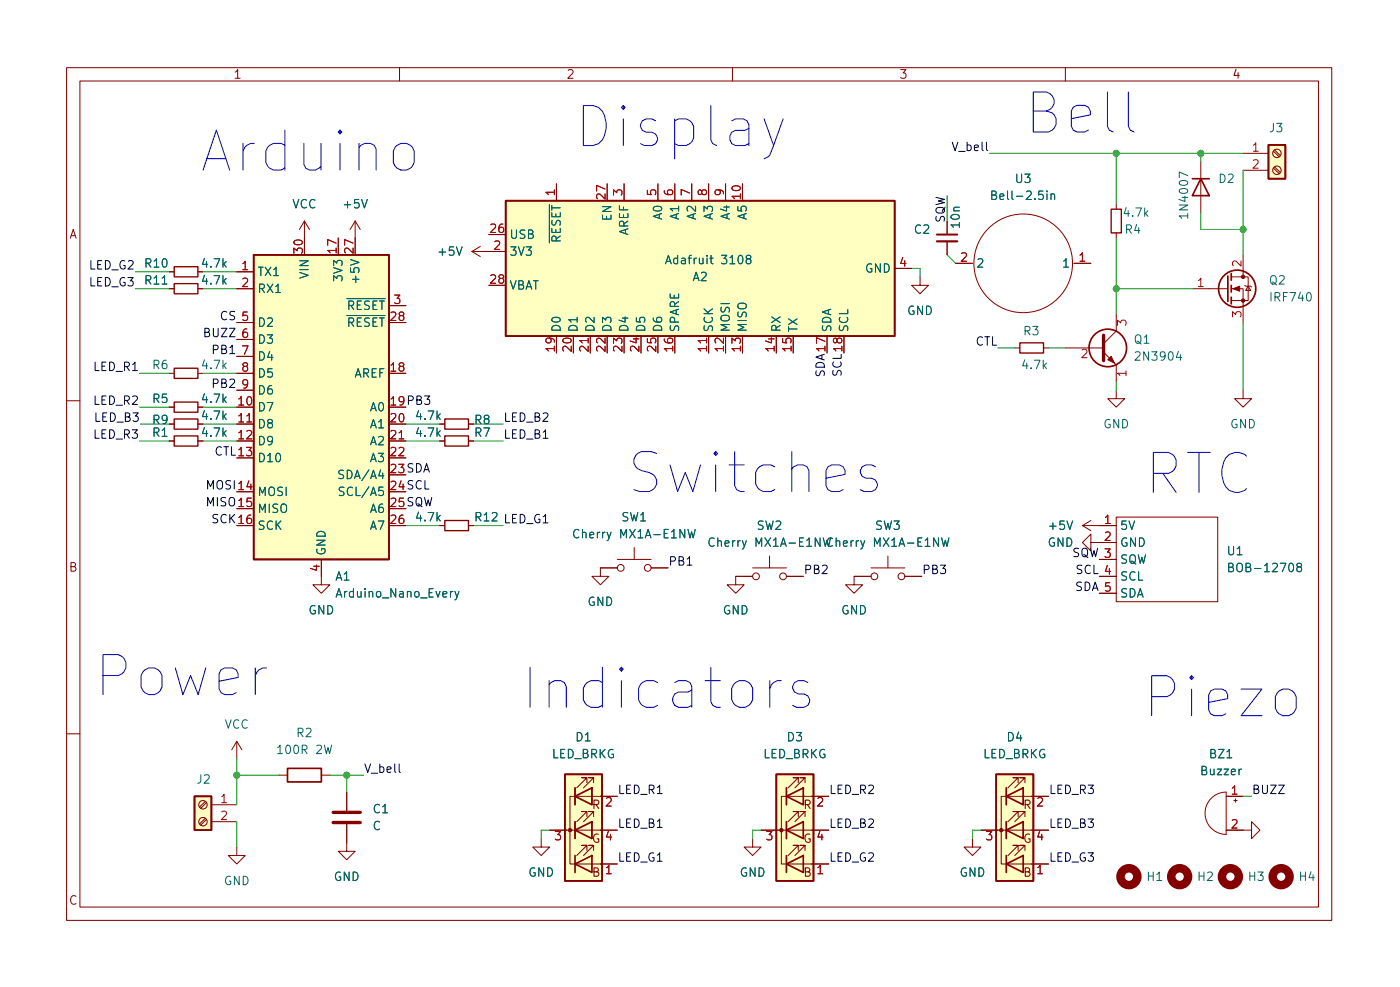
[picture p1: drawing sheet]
<svg xmlns="http://www.w3.org/2000/svg" width="210mm" height="148mm" viewBox="0 0 210 148" stroke-linecap="round" stroke-linejoin="round" font-family="sans-serif">
<g fill="none" stroke="#840000" stroke-width=".15">
<path d="M10 10.2h190v128h-190zM12 12.2h186v124h-186zM60 10.2v2M110 10.2v2M160 10.2v2M45.7 33.2l-.7 1.3M45.7 33.2v5.1M45.7 33.2l.8 1.3M50.8 35.7v2.6M53.3 33.2l-.7 1.3M53.3 33.2v5.1M53.3 33.2l.8 1.3"/>
<path d="M70.9 37.8l1.2 .7M70.9 37.8h5M72.1 37l-1.2 .8M73.4 35.2h2.5M83.6 27.6v2.5M91.2 27.6v2.5M93.7 27.6v2.5M98.8 27.6v2.5M101.3 27.6v2.5M103.9 27.6v2.5M106.4 27.6v2.5M109 27.6v2.5"/>
<path d="M111.5 27.6v2.5M142.2 33.2v2M142.2 36.2v2.1M143.5 39.5h2.5M161.3 39.5h2.5M167.6 30.6v.8M167.6 35v.7M180.3 24.3v7.6M186.7 38.3v3.3M186.7 23h3.8M186.7 25.6h3.8M191.2 25.2l.9 .9"/>
<path d="M191.2 22.7l.9 .8M191.4 25.1l.9 .8M191.4 22.5l.9 .9M25.4 40.8h.8M25.4 56h.8M25.4 43.3h.8M35.6 40.8h2.5M35.6 56h2.5M35.6 43.3h2.5M35.6 48.4h2.5M35.6 51h2.5M35.6 53.5h2.5"/>
<path d="M35.6 58.6h2.5M58.4 56h2.6M58.4 48.4h2.6M58.4 45.9h2.6M73.4 42.8h2.5M83.6 50.5v2.5M86.1 50.5v2.5M88.6 50.5v2.5M91.2 50.5v2.5M93.7 50.5v2.5M96.3 50.5v2.5M98.8 50.5v2.5"/>
<path d="M101.3 50.5v2.5M106.4 50.5v2.5M109 50.5v2.5M111.5 50.5v2.5M116.6 50.5v2.5M119.1 50.5v2.5M124.2 50.5v2.5M126.7 50.5v2.5M134.4 40.3h2.5M138.2 41.6v1.2h1.2l-1.2 1.3-1.3-1.3h1.3M152.4 52.2h.8M156.7 52.2h.8"/>
<path d="M160 52.2h5.7M165.7 52.9l1.9 1.9v2.5M167.6 58.6v1.3h1.3l-1.3 1.2-1.2-1.2h1.2M167.6 47.2v2.5l-1.9 1.9M179.1 43.3h5.3M184.9 43.3h1.8v5.1M184.9 41.6h2.6v3.5h-2.6M186.7 58.6v1.3h1.3l-1.3 1.2-1.3-1.2h1.3M186.9 42.8l.2 .2h.7l.2 .1M187.5 43l.3 .6h-.7zM10 60.2h2M25.4 63.7h.8"/>
<path d="M25.4 66.2h.8M25.4 61.1h.8M35.6 63.7h2.5M35.6 66.2h2.5M35.6 78.9h2.5M35.6 61.1h2.5M35.6 68.7h2.5M35.6 73.8h2.5M35.6 76.4h2.5M58.4 63.7h2.6M58.4 66.2h2.6M58.4 78.9h2.6"/>
<path d="M58.4 68.7h2.6M66 63.7h.8M66 66.2h.8M66 78.9h.8M70.4 63.7h.7M70.4 66.2h.7M70.4 78.9h.7M162.6 78.9h5M162.6 78.9l1.2 .8M163.8 78.1l-1.2 .8M167.6 77.6h15.3v12.7h-15.3zM48.3 84v3.8h1.2l-1.2 1.3-1.3-1.3h1.3"/>
<path d="M92.7 85.3h-2.5v1.2h1.2l-1.2 1.3-1.3-1.3h1.3M92.7 84h5.1M95.2 82.2v1.8M97.8 85.3h2.5M113 86.5h-2.5v1.3h1.3l-1.3 1.3-1.3-1.3h1.3M113 85.3h5.1M115.6 83.5v1.8M118.1 86.5h2.5M130.8 86.5h-2.5v1.3h1.2l-1.2 1.3-1.3-1.3h1.3M130.8 85.3h5.1M133.3 83.5v1.8M135.9 86.5h2.5"/>
<path d="M163.8 81.4v1.3l-1.2-1.3 1.2-1.2v1.2h3.8M165.1 84h2.5M165.1 86.5h2.5M165.1 89.1h2.5M10 110.2h2M35.6 111.3l-.8 1.3M35.6 111.3v2.5M35.6 111.3l.7 1.3M41.9 116.4h1.3M48.3 116.4h1.2M52.1 118.9v2.8M86.4 118.3v2.5"/>
<path d="M88.1 117.5v-.8h-.7h.7l-1.5 1.6M88.9 118.3v2.5zM88.9 118.3h.1M89.2 117.5v-.8h-.8h.8l-1.6 1.6M92.7 119.5h-7.1v10.2h1M118.1 118.3v2.5M119.9 117.5v-.8h-.8h.8l-1.5 1.6M120.6 118.3v2.5zM120.6 118.3h.1M120.9 117.5v-.8h-.8h.8l-1.5 1.6M124.5 119.5h-7.2v10.2h1.1M151.1 118.3v2.5"/>
<path d="M152.9 117.5v-.8h-.8h.8l-1.5 1.6M153.7 118.3v2.5zM153.7 118.3h.1M153.9 117.5v-.8h-.7h.7l-1.5 1.6M157.5 119.5h-7.1v10.2h1M181.9 119.8a3.2 3.2 0 0 1 2.2-.9v6.4a3.2 3.2 0 0 1-2.9-2 3.2 3.2 0 0 1 .7-3.5zM184.1 119.5h2.6M185.5 119.9v.5M30.8 122.8l-.8 .9M30.8 120.3l-.8 .8M31 123l-.9 .9M31 120.5l-.9 .8"/>
<path d="M31.7 120.8h3.9M31.7 123.4h3.9M35.6 127.2v1.2h1.2l-1.2 1.3-1.3-1.3h1.3M52.1 123.7v4.1h1.2l-1.2 1.3-1.3-1.3h1.3M81.3 125.9v1.3h1.2l-1.2 1.2-1.3-1.2h1.3M82.5 124.6h10.2M86.4 123.4v2.5M86.4 129.7h6.3M88.1 127.7v-.8h-.7h.7l-1.5 1.5M88.1 122.6v-.8h-.7h.7l-1.5 1.6M88.9 123.4v2.5zM88.9 123.4h.1"/>
<path d="M89.2 127.7v-.8h-.8h.8l-1.6 1.5M89.2 122.6v-.8h-.8h.8l-1.6 1.6M113 125.9v1.3h1.3l-1.3 1.2-1.2-1.2h1.2M114.3 124.6h10.2M118.1 123.4v2.5M118.1 129.7h6.4M119.9 127.7v-.8h-.8h.8l-1.5 1.5M119.9 122.6v-.8h-.8h.8l-1.5 1.6M120.6 123.4v2.5zM120.6 123.4h.1M120.9 127.7v-.8h-.8h.8l-1.5 1.5M120.9 122.6v-.8h-.8h.8l-1.5 1.6"/>
<path d="M146 125.9v1.3h1.3l-1.3 1.2-1.2-1.2h1.2M147.3 124.6h10.2M151.1 123.4v2.5M151.1 129.7h6.4M152.9 127.7v-.8h-.8h.8l-1.5 1.5M152.9 122.6v-.8h-.8h.8l-1.5 1.6M153.7 123.4v2.5zM153.7 123.4h.1M153.9 127.7v-.8h-.7h.7l-1.5 1.5M153.9 122.6v-.8h-.7h.7l-1.5 1.6M184.1 124.6h3.9v-1.2l1.2 1.2-1.2 1.3v-1.3M185.3 120.2h.5"/>
<circle cx="153.7" cy="39.5" r="7.4"/>
<circle cx="191.8" cy="23" r=".63"/>
<circle cx="191.8" cy="25.6" r=".63"/>
<circle cx="93.2" cy="85.3" r=".51"/>
<circle cx="97.3" cy="85.3" r=".51"/>
<circle cx="113.5" cy="86.5" r=".51"/>
<circle cx="117.6" cy="86.5" r=".51"/>
<circle cx="131.3" cy="86.5" r=".51"/>
<circle cx="135.4" cy="86.5" r=".51"/>
<circle cx="30.5" cy="120.8" r=".63"/>
<circle cx="30.5" cy="123.4" r=".63"/>
</g>
<g fill="none" stroke="#006464" stroke-width=".15">
<path d="M52.6 39l1.3 .4-1.3 .4M54.3 29.9l.4 1.3 .5-1.3M68.5 37.1l.5 1.2 .4-1.2M82.5 30.7v5.8M106.6 38.8h.5M106.8 38.3v1.1l.3 .2M112.3 38.9l-.2-.3v-.2l.2-.1 .4 .1 .1 .2-.1 .2-.5 .1-.1 .2v.3l.2 .2 .4-.1 .1-.1-.1-.4-.2-.1M156.6 28.7h-.6v.6l.1-.1h.5l.1 .2-.1 .4-.1 .1-.5-.1M157.2 28.7v.1M157.2 29.1v.8M157.8 29.2l.2-.1 .3 .1 .1 .7M157.8 29.1v.8"/>
<path d="M178.4 26.4l-1.3-.6v.9M24.4 42.6h.7M52.1 44.8h5.7M177 52.7l-.3 1h.8M177.3 53.2v.9M196.4 44l.1-.1a.69 .69 0 0 1 .5 .5 .69 .69 0 0 1-.3 .7l-.1 .1a.69 .69 0 0 1-.5-.5 .69 .69 0 0 1 .3-.7zM57.2 70.5l-.3 .9h.8M57.5 71v.9M57.5 73.1h-.6v.6l.1-.1 .5 .1 .1 .2-.1 .4-.1 .1-.5-.1M91.8 79.9l-.5 1.1-.1 .2M103.3 79.5l.3 1.2 .3-.9 .2 .9 .3-1.2M160.2 78.2l.5 1.3 .4-1.3"/>
<path d="M68 88.8h-.2l-.1 .2M68.3 88.8l.3 .8M68.9 88.8l-.4 1.1-.2 .2M112.1 81.2l-.4 1.1-.2 .1M129.9 81.2l-.5 1.1-.1 .1M141.4 80.7l.3 1.3 .3-.9 .2 .9 .3-1.3M193.7 84.6h.1a.69 .69 0 0 1 .5 .5 .69 .69 0 0 1-.2 .7h-.1a.69 .69 0 0 1-.5-.5 .69 .69 0 0 1 .2-.7zM195 85.1l-.2-.2v-.2l.2-.1h.4l.1 .2-.1 .2-.5 .2-.1 .1v.3l.2 .2h.2l.3-.2v-.3l-.3-.2M184.3 113.8h.7M186.4 115.5h-.2l-.1 .2"/>
</g>
<path d="M166.9 31.4h1.5v3.6h-1.5zM26.2 40h3.5v1.6h-3.5zM26.2 42.6h3.5v1.5h-3.5zM26.2 55.3h3.5v1.5h-3.5zM153.2 51.5h3.5v1.5h-3.5zM26.2 65.4h3.5v1.6h-3.5zM26.2 60.4h3.5v1.5h-3.5zM26.2 62.9h3.5v1.5h-3.5zM66.8 62.9h3.6v1.5h-3.6zM66.8 65.4h3.6v1.6h-3.6zM66.8 78.1h3.6v1.6h-3.6z" fill="none" stroke="#840000" stroke-width=".2"/>
<g fill="#ffffc2" stroke="#ffffc2" stroke-width=".15">
<path d="M75.9 30.1h58.5v20.4h-58.5z"/>
<path d="M38.1 38.3h20.3v45.7h-20.3z"/>
<path d="M116.6 116.2h5.6v16h-5.6z"/>
<path d="M29.2 119.5h2.5v5.1h-2.5z"/>
<path d="M84.8 116.2h5.6v16h-5.6z"/>
<path d="M190.5 21.8h2.5v5h-2.5z"/>
<path d="M149.6 116.2h5.6v16h-5.6z"/>
</g>
<g fill="none" stroke="#840000" stroke-width=".25">
<path d="M38.1 38.3h20.3v45.7h-20.3zM75.9 30.1h58.5v20.4h-58.5zM179.1 26.8h2.5M180.3 26.8l1.3 2.6h-2.5zM190.5 21.8h2.5v5h-2.5zM184.4 41.4v3.8M184.9 41.1v1M184.9 42.8v1M184.9 44.6v1M29.2 119.5h2.5v5.1h-2.5zM43.2 115.3h5.1v2.1h-5.1zM84.8 116.2h5.6v16h-5.6z"/>
<path d="M86.4 119.5l2.5-1.2v2.5zM86.4 118.3v2.5M116.6 116.2h5.6v16h-5.6zM118.1 119.5l2.5-1.2v2.5zM118.1 118.3v2.5M149.6 116.2h5.6v16h-5.6zM151.1 119.5l2.6-1.2v2.5zM151.1 118.3v2.5M86.4 129.7l2.5-1.3v2.6zM86.4 124.6l2.5-1.2v2.5zM86.4 123.4v2.5M86.4 128.4v2.6"/>
<path d="M118.1 129.7l2.5-1.3v2.6zM118.1 124.6l2.5-1.2v2.5zM118.1 123.4v2.5M118.1 128.4v2.6M151.1 129.7l2.6-1.3v2.6zM151.1 124.6l2.6-1.2v2.5zM151.1 123.4v2.5M151.1 128.4v2.6"/>
<circle cx="166.4" cy="52.2" r="2.82"/>
<circle cx="185.8" cy="43.3" r="2.79"/>
</g>
<g fill="none" stroke="#a90000" stroke-width=".15">
<path d="M88.3 50.8v.7M106.1 50.8v.7M162.5 52.5l.5-.1 .2 .1v.3l-.7 .9h.7M167.8 48.8v-.7l.5 .4 .1-.4h.6l.1 .2v.4l-.1 .1M169.1 56h-1.3l.4 .4M37.1 63.3h.7M59.9 65.9h.8M91.1 119.9l.5-.2 .1 .2 .1 .2-.8 .9h.8M122.8 119.9l.5-.2 .2 .2 .1 .2-.8 .9h.8M155.8 119.9l.5-.2 .2 .2 .1 .2-.8 .9h.8M83.4 124.8h.8l-.4 .5 .3 .1v.6l-.2 .1h-.3l-.2-.1M91.1 130.3l.3-.4v1.3"/>
<path d="M91.4 124.8l-.3 .9h.8M115.1 124.8h.8l-.4 .5 .4 .1v.6l-.2 .1h-.4l-.2-.1M122.8 130.3l.4-.4v1.3M123.1 124.8l-.3 .9h.8M148.2 124.8h.8l-.5 .5 .4 .1v.6l-.2 .1h-.4l-.1-.1M155.8 130.3l.4-.4v1.3M156.1 124.8l-.3 .9h.8"/>
</g>
<g fill="#840000" stroke="#840000" stroke-width=".15">
<path d="M185.2 43.3l1-.3v.7z"/>
<path d="M166.4 54l.5-.5 .5 1z"/>
<circle cx="117.3" cy="124.6" r=".25"/>
<circle cx="85.6" cy="124.6" r=".25"/>
<circle cx="186.7" cy="45.1" r=".25"/>
<circle cx="186.7" cy="41.6" r=".25"/>
<circle cx="150.4" cy="124.6" r=".25"/>
</g>
<path d="M165.7 50.3v3.8M50 123.5h4.1M50 122h4.1" fill="none" stroke="#840000" stroke-width=".51"/>
<g fill="none" stroke="#840000" stroke-width="1.3">
<circle cx="169.5" cy="131.6" r="1.27"/>
<circle cx="177.2" cy="131.6" r="1.27"/>
<circle cx="184.8" cy="131.6" r="1.27"/>
<circle cx="192.4" cy="131.6" r="1.27"/>
</g>
<path d="M140.7 36.2h3.1" fill="none" stroke="#840000" stroke-width=".33"/>
<path d="M140.7 35.2h3.1" fill="none" stroke="#840000" stroke-width=".3"/>
<path d="M148.2 21.3v1.1l.1 .2M31.2 73.4v-1.3l.4 .9 .4-.9v1.3M32.6 72.3a.43 .43 0 0 1 .5-.2 .43 .43 0 0 1 .3 .5v.4a.42 .42 0 0 1-.4 .4 .42 .42 0 0 1-.4-.4zM34.6 72.2l-.4-.1-.2 .2v.3l.5 .3 .1 .3-.2 .2h-.5M59.9 114.7v1.1l.2 .2" fill="none" stroke="#0f0f0f" stroke-width=".15"/>
<path d="M117.6 17.8l-2 5.5-.3 .3-.5 .2M169.5 13.8v5.2l.2 .5 .6 .3M59.3 22.1a1.63 1.63 0 0 1 1.7-.6 1.63 1.63 0 0 1 1.2 1.2v1.7a1.63 1.63 0 0 1-1.6 1.2 1.63 1.63 0 0 1-1.5-1.2v-1.7zM131.5 70.1l-.6-.3h-.8l-.6 .3-.3 .5v.3l.3 .6 .6 .3h.8l.6 .3 .3 .5v.3l-.3 .6-.6 .3h-1.1l-.6-.3M117.3 102.2a1.53 1.53 0 0 0-1.7 1.1M121.3 102.5l-.5-.3h-.9l-.6 .3-.3 .5v.3l.3 .6 .6 .3h.9l.5 .3 .3 .5v.3l-.3 .6-.5 .3h-1.2l-.6-.3" fill="none" stroke="#0000c2" stroke-width=".15"/>
<g fill="none" stroke="#009600" stroke-width=".15">
<path d="M142.2 38.3l1.3 1.2M142.2 29.4v3.8M148.6 23h38.1M167.6 23v7.6M167.6 35.7v11.5M180.3 31.9v2.6h6.4M180.3 23v1.3M186.7 25.6v12.7M20.3 40.8h5.1M20.3 43.3h5.1M21 56h4.4M30.5 56h5.1"/>
<path d="M30.5 40.8h5.1M30.5 43.3h5.1M136.9 40.3h1.3v1.3M149.9 52.2h2.5M157.5 52.2h2.5M167.6 57.3v1.3M167.6 43.3h11.5M186.7 48.4v10.2M21 66.2h4.4M21 61.1h4.4M21.1 63.7h4.3M30.5 66.2h5.1"/>
<path d="M30.5 61.1h5.1M30.5 63.7h5.1M61 66.2h5M61 78.9h5M61 63.7h5M71.1 66.2h4.5M71.1 78.9h4.5M71.1 63.7h4.5M35.6 116.4h6.3M35.6 113.8v7M49.5 116.4h5.1M52.1 116.4v2.5"/>
<path d="M186.7 119.5h1.3M35.6 123.4v3.8M82.5 124.6h-1.2v1.3M114.3 124.6h-1.3v1.3M147.3 124.6h-1.3v1.3"/>
</g>
<g fill="#009600" stroke="#009600" stroke-width=".15">
<circle cx="167.6" cy="43.3" r=".46"/>
<circle cx="35.6" cy="116.4" r=".46"/>
<circle cx="186.7" cy="34.5" r=".46"/>
<circle cx="167.6" cy="23" r=".46"/>
<circle cx="180.3" cy="23" r=".46"/>
<circle cx="52.1" cy="116.4" r=".46"/>
</g>
<g font-size="8.4" fill="#0000c2">
<text x="86.1" y="22.1">Display</text>
<text x="153.7" y="20.1">Bell</text>
<text x="29.8" y="25.8">Arduino</text>
<text x="94" y="74.1">Switches</text>
<text x="171.7" y="74.2">RTC</text>
<text x="14" y="104.6">Power</text>
<text x="78.1" y="106.5">Indicators</text>
<text x="171.4" y="107.7">Piezo</text>
</g>
<g font-size="1.8" fill="#840000">
<text x="35" y="12.2">1</text>
<text x="85" y="12.2">2</text>
<text x="135" y="12.2">3</text>
<text x="185" y="12.2">4</text>
<text x="10.4" y="36.2">A</text>
<text x="30.1" y="40.6">4.7k</text>
<text x="30.1" y="43.1">4.7k</text>
<text x="30.1" y="66">4.7k</text>
<text x="30.1" y="60.9">4.7k</text>
<text x="30.1" y="63.4">4.7k</text>
<text x="58.4" y="60.9">19 PB3</text>
<text x="58.4" y="71">23 SDA</text>
<text x="58.4" y="73.6">24 SCL</text>
<text x="58.4" y="76.1">25 SQW</text>
<text x="10.3" y="86.2">B</text>
<text x="88.8" y="121.8">R</text>
<text x="120.6" y="121.8">R</text>
<text x="153.6" y="121.8">R</text>
<text x="88.8" y="132">B</text>
<text x="88.8" y="126.9">G</text>
<text x="120.6" y="132">B</text>
<text x="120.6" y="126.9">G</text>
<text x="153.6" y="132">B</text>
<text x="153.6" y="126.9">G</text>
<text x="10.3" y="136.2">C</text>
</g>
<g font-size="1.8" fill="#0f0f0f">
<text x="142.8" y="22.7">V_bell</text>
<text x="141.9" y="33.5" transform="rotate(-90 141.9 33.5)">SQW</text>
<text x="13.3" y="40.5">LED_G2</text>
<text x="13.3" y="43">LED_G3</text>
<text x="30.4" y="50.6">BUZZ 6</text>
<text x="31.7" y="53.2">PB1</text>
<text x="32.9" y="48.1">CS 5</text>
<text x="146.4" y="51.9">CTL</text>
<text x="13.9" y="55.7">LED_R1</text>
<text x="31.7" y="58.2">PB2</text>
<text x="123.9" y="56.7" transform="rotate(-90 123.9 56.7)">SDA17</text>
<text x="126.4" y="56.7" transform="rotate(-90 126.4 56.7)">SCL18</text>
<text x="13.9" y="60.8">LED_R2</text>
<text x="13.9" y="65.9">LED_R3</text>
<text x="14" y="63.3">LED_B3</text>
<text x="75.6" y="63.3">LED_B2</text>
<text x="75.6" y="65.9">LED_B1</text>
<text x="32.1" y="68.4">CTL13</text>
<text x="30.8" y="76">MISO15</text>
<text x="31.7" y="78.6">SCK16</text>
<text x="71.1" y="78.7">R12 LED_G1</text>
<text x="161" y="83.6">SQW 3</text>
<text x="100.3" y="84.9">PB1</text>
<text x="120.6" y="86.2">PB2</text>
<text x="138.4" y="86.2">PB3</text>
<text x="161.4" y="88.7">SDA 5</text>
<text x="161.4" y="86.2">SCL 4</text>
<text x="54.6" y="116">V_bell</text>
<text x="92.7" y="119.2">LED_R1</text>
<text x="124.5" y="119.2">LED_R2</text>
<text x="157.5" y="119.2">LED_R3</text>
<text x="188" y="119.2">BUZZ</text>
<text x="92.7" y="124.3">LED_B1</text>
<text x="124.5" y="124.3">LED_B2</text>
<text x="157.5" y="124.3">LED_B3</text>
<text x="92.7" y="129.4">LED_G1</text>
<text x="124.5" y="129.4">LED_G2</text>
<text x="157.5" y="129.4">LED_G3</text>
</g>
<g font-size="1.8" fill="#a90000">
<text x="187.9" y="22.8">1</text>
<text x="83.3" y="29.5" transform="rotate(-90 83.3 29.5)">1</text>
<text x="93.5" y="29.5" transform="rotate(-90 93.5 29.5)">3</text>
<text x="98.6" y="29.5" transform="rotate(-90 98.6 29.5)">5</text>
<text x="101.1" y="29.5" transform="rotate(-90 101.1 29.5)">6</text>
<text x="103.6" y="29.5" transform="rotate(-90 103.6 29.5)">7</text>
<text x="106.2" y="29.5" transform="rotate(-90 106.2 29.5)">8</text>
<text x="108.7" y="29.5" transform="rotate(-90 108.7 29.5)">9</text>
<text x="187.9" y="25.3">2</text>
<text x="73.4" y="35">26</text>
<text x="90.9" y="30.1" transform="rotate(-90 90.9 30.1)">27</text>
<text x="111.3" y="30.1" transform="rotate(-90 111.3 30.1)">10</text>
<text x="36.1" y="40.5">1</text>
<text x="45.5" y="38.3" transform="rotate(-90 45.5 38.3)">30</text>
<text x="50.5" y="38.3" transform="rotate(-90 50.5 38.3)">17</text>
<text x="53.1" y="38.3" transform="rotate(-90 53.1 38.3)">27</text>
<text x="74" y="37.5">2</text>
<text x="135" y="40">4</text>
<text x="144.1" y="39.3">2</text>
<text x="161.9" y="39.3">1</text>
<text x="186.4" y="40.2" transform="rotate(-90 186.4 40.2)">2</text>
<text x="36.1" y="43.1">2</text>
<text x="59" y="45.6">3</text>
<text x="73.4" y="42.6">28</text>
<text x="179.7" y="43.1">1</text>
<text x="186.4" y="47.8" transform="rotate(-90 186.4 47.8)">3</text>
<text x="36.1" y="53.2">7</text>
<text x="36.1" y="48.2">5</text>
<text x="36.1" y="50.7">6</text>
<text x="58.4" y="48.2">28</text>
<text x="83.3" y="53" transform="rotate(-90 83.3 53)">19</text>
<text x="85.9" y="53" transform="rotate(-90 85.9 53)">20</text>
<text x="88.4" y="53" transform="rotate(-90 88.4 53)">21</text>
<text x="90.9" y="53" transform="rotate(-90 90.9 53)">22</text>
<text x="93.5" y="53" transform="rotate(-90 93.5 53)">23</text>
<text x="96" y="53" transform="rotate(-90 96 53)">24</text>
<text x="98.6" y="53" transform="rotate(-90 98.6 53)">25</text>
<text x="101.1" y="53" transform="rotate(-90 101.1 53)">16</text>
<text x="106.2" y="53" transform="rotate(-90 106.2 53)">11</text>
<text x="108.7" y="53" transform="rotate(-90 108.7 53)">12</text>
<text x="111.3" y="53" transform="rotate(-90 111.3 53)">13</text>
<text x="116.3" y="53" transform="rotate(-90 116.3 53)">14</text>
<text x="118.9" y="53" transform="rotate(-90 118.9 53)">15</text>
<text x="124" y="53" transform="rotate(-90 124 53)">17</text>
<text x="126.5" y="53" transform="rotate(-90 126.5 53)">18</text>
<text x="36.1" y="55.8">8</text>
<text x="36.1" y="58.3">9</text>
<text x="58.4" y="55.8">18</text>
<text x="169.9" y="56.7" transform="rotate(-90 169.9 56.7)">1</text>
<text x="35.5" y="60.9">10</text>
<text x="35.5" y="63.4">11</text>
<text x="35.5" y="65.9">12</text>
<text x="58.4" y="63.4">20</text>
<text x="58.4" y="65.9">21</text>
<text x="58.4" y="60.9">19</text>
<text x="35.5" y="68.5">13</text>
<text x="58.4" y="68.5">22</text>
<text x="58.4" y="71">23</text>
<text x="35.5" y="73.6">14</text>
<text x="35.5" y="76.1">15</text>
<text x="58.4" y="73.6">24</text>
<text x="58.4" y="76.1">25</text>
<text x="35.5" y="78.6">16</text>
<text x="58.4" y="78.6">26</text>
<text x="165.7" y="78.6">1</text>
<text x="165.7" y="81.2">2</text>
<text x="165.7" y="83.7">3</text>
<text x="48" y="85.9" transform="rotate(-90 48 85.9)">4</text>
<text x="165.7" y="86.3">4</text>
<text x="165.7" y="88.8">5</text>
<text x="184.7" y="119.3">1</text>
<text x="33" y="120.6">1</text>
<text x="33" y="123.1">2</text>
<text x="184.7" y="124.4">2</text>
<text x="90.8" y="132">1</text>
<text x="90.8" y="126.9">4</text>
<text x="122.5" y="132">1</text>
<text x="122.5" y="126.9">4</text>
<text x="155.5" y="132">1</text>
<text x="155.5" y="126.9">4</text>
</g>
<g font-size="1.8" fill="#006464">
<text x="190.5" y="20.2">J3</text>
<text x="152.3" y="27.9">U3</text>
<text x="182.9" y="27.9">D2</text>
<text x="43.8" y="31.7">VCC</text>
<text x="51.3" y="31.7">+5V</text>
<text x="92.2" y="33.3" transform="rotate(-90 92.2 33.3)">EN</text>
<text x="94.7" y="35.4" transform="rotate(-90 94.7 35.4)">AREF</text>
<text x="99.8" y="33.1" transform="rotate(-90 99.8 33.1)">A0</text>
<text x="102.4" y="33.1" transform="rotate(-90 102.4 33.1)">A1</text>
<text x="104.9" y="33.1" transform="rotate(-90 104.9 33.1)">A2</text>
<text x="107.4" y="33.1" transform="rotate(-90 107.4 33.1)">A3</text>
<text x="110" y="33.1" transform="rotate(-90 110 33.1)">A4</text>
<text x="112.5" y="33.1" transform="rotate(-90 112.5 33.1)">A5</text>
<text x="137.2" y="35.5">C2</text>
<text x="144.5" y="34.4" transform="rotate(-90 144.5 34.4)">10n</text>
<text x="148.6" y="30.4">Bell-2.5in</text>
<text x="168.5" y="32.9">4.7k</text>
<text x="168.8" y="35.5">R4</text>
<text x="178.8" y="33.1" transform="rotate(-90 178.8 33.1)">1N4007</text>
<text x="21.6" y="40.6">R10</text>
<text x="38.6" y="41.8">TX1</text>
<text x="46.7" y="41.9" transform="rotate(-90 46.7 41.9)">VIN</text>
<text x="65.6" y="38.8">+5V</text>
<text x="76.5" y="38.8">3V3</text>
<text x="76.5" y="36.2">USB</text>
<text x="84.6" y="36.5" transform="rotate(-90 84.6 36.5)">~{RESET}</text>
<text x="99.8" y="40">Adafruit</text>
<text x="108.3" y="40">3108</text>
<text x="129.8" y="41.3">GND</text>
<text x="146.6" y="40.6">2</text>
<text x="159.4" y="40.6">1</text>
<text x="21.6" y="43.1">R11</text>
<text x="38.6" y="44.4">RX1</text>
<text x="51.8" y="42.4" transform="rotate(-90 51.8 42.4)">3V3</text>
<text x="52" y="46.9">~{RESET}</text>
<text x="54.4" y="42.8" transform="rotate(-90 54.4 42.8)">+5V</text>
<text x="76.5" y="43.9">VBAT</text>
<text x="103.9" y="42.6">A2</text>
<text x="136.2" y="47.7">GND</text>
<text x="190.5" y="43.1">Q2</text>
<text x="190.5" y="45.6">IRF740</text>
<text x="38.6" y="49.4">D2</text>
<text x="38.6" y="52">D3</text>
<text x="52" y="49.4">~{RESET}</text>
<text x="84.6" y="49.9" transform="rotate(-90 84.6 49.9)">D0</text>
<text x="87.1" y="49.9" transform="rotate(-90 87.1 49.9)">D1</text>
<text x="89.7" y="49.9" transform="rotate(-90 89.7 49.9)">D2</text>
<text x="92.2" y="49.9" transform="rotate(-90 92.2 49.9)">D3</text>
<text x="94.7" y="49.9" transform="rotate(-90 94.7 49.9)">D4</text>
<text x="97.3" y="49.9" transform="rotate(-90 97.3 49.9)">D5</text>
<text x="99.8" y="49.9" transform="rotate(-90 99.8 49.9)">D6</text>
<text x="102.4" y="49.9" transform="rotate(-90 102.4 49.9)">SPARE</text>
<text x="107.4" y="49.9" transform="rotate(-90 107.4 49.9)">SCK</text>
<text x="110" y="49.9" transform="rotate(-90 110 49.9)">MOSI</text>
<text x="112.5" y="49.9" transform="rotate(-90 112.5 49.9)">MISO</text>
<text x="117.6" y="49.9" transform="rotate(-90 117.6 49.9)">RX</text>
<text x="120.1" y="49.9" transform="rotate(-90 120.1 49.9)">TX</text>
<text x="125.2" y="49.9" transform="rotate(-90 125.2 49.9)">SDA</text>
<text x="127.8" y="49.9" transform="rotate(-90 127.8 49.9)">SCL</text>
<text x="153.6" y="50.7">R3</text>
<text x="170.2" y="52">Q1</text>
<text x="22.8" y="55.8">R6</text>
<text x="30.1" y="55.8">4.7k</text>
<text x="38.6" y="54.5">D4</text>
<text x="38.6" y="57.1">D5</text>
<text x="38.6" y="59.6">D6</text>
<text x="53.2" y="57.1">AREF</text>
<text x="153.3" y="55.8">4.7k</text>
<text x="170.2" y="54.5">2N3904</text>
<text x="22.8" y="66">R1</text>
<text x="22.8" y="60.9">R5</text>
<text x="22.8" y="64">R9</text>
<text x="38.6" y="62.1">D7</text>
<text x="38.6" y="64.7">D8</text>
<text x="55.5" y="62.1">A0</text>
<text x="55.5" y="64.7">A1</text>
<text x="62.2" y="63.4">4.7k</text>
<text x="62.2" y="66">4.7k</text>
<text x="71.1" y="64">R8</text>
<text x="71.1" y="66">R7</text>
<text x="165.6" y="64.7">GND</text>
<text x="184.7" y="64.7">GND</text>
<text x="38.6" y="67.2">D9</text>
<text x="38.6" y="69.8">D10</text>
<text x="55.5" y="67.2">A2</text>
<text x="55.5" y="69.8">A3</text>
<text x="38.6" y="74.8">MOSI</text>
<text x="38.6" y="77.4">MISO</text>
<text x="50.6" y="72.3">SDA/A4</text>
<text x="50.6" y="74.8">SCL/A5</text>
<text x="55.5" y="77.4">A6</text>
<text x="38.6" y="79.9">SCK</text>
<text x="49.3" y="83.5" transform="rotate(-90 49.3 83.5)">GND</text>
<text x="55.5" y="79.9">A7</text>
<text x="62.2" y="78.7">4.7k</text>
<text x="71.1" y="78.7">R12</text>
<text x="85.8" y="81.2">Cherry</text>
<text x="93" y="81.2">MX1A-E1NW</text>
<text x="93.2" y="78.7">SW1</text>
<text x="106.2" y="82.5">Cherry</text>
<text x="113.3" y="82.5">MX1A-E1NWCherry</text>
<text x="113.6" y="79.9">SW2</text>
<text x="131.1" y="82.5">MX1A-E1NW</text>
<text x="131.3" y="79.9">SW3</text>
<text x="157.3" y="79.9">+5V</text>
<text x="157.3" y="82.5">GND</text>
<text x="168.1" y="79.9">5V</text>
<text x="168.1" y="82.5">GND</text>
<text x="184.2" y="83.7">U1</text>
<text x="50.3" y="87.5">A1</text>
<text x="168.1" y="85">SQW</text>
<text x="168.1" y="87.5">SCL</text>
<text x="184.2" y="86.3">BOB-12708</text>
<text x="46.2" y="92.6">GND</text>
<text x="50.3" y="90.1">Arduino_Nano_Every</text>
<text x="88.2" y="91.4">GND</text>
<text x="108.5" y="92.6">GND</text>
<text x="126.3" y="92.6">GND</text>
<text x="168.1" y="90.1">SDA</text>
<text x="33.7" y="109.8">VCC</text>
<text x="41.4" y="113.6">100R</text>
<text x="44.4" y="111">R2</text>
<text x="47.4" y="113.6">2W</text>
<text x="86.3" y="111.7">D1</text>
<text x="118.1" y="111.7">D3</text>
<text x="151.1" y="111.7">D4</text>
<text x="29.4" y="118">J2</text>
<text x="82.8" y="114.2">LED_BRKG</text>
<text x="114.6" y="114.2">LED_BRKG</text>
<text x="147.6" y="114.2">LED_BRKG</text>
<text x="180.1" y="116.8">Buzzer</text>
<text x="181.5" y="114.2">BZ1</text>
<text x="55.9" y="122.5">C1</text>
<text x="55.9" y="125">C</text>
<text x="79.3" y="132">GND</text>
<text x="111" y="132">GND</text>
<text x="144" y="132">GND</text>
<text x="33.5" y="133.3">GND</text>
<text x="50.1" y="132.6">GND</text>
<text x="172.1" y="132.6">H1</text>
<text x="179.7" y="132.6">H2</text>
<text x="187.3" y="132.6">H3</text>
<text x="194.9" y="132.6">H4</text>
</g>
</svg>
